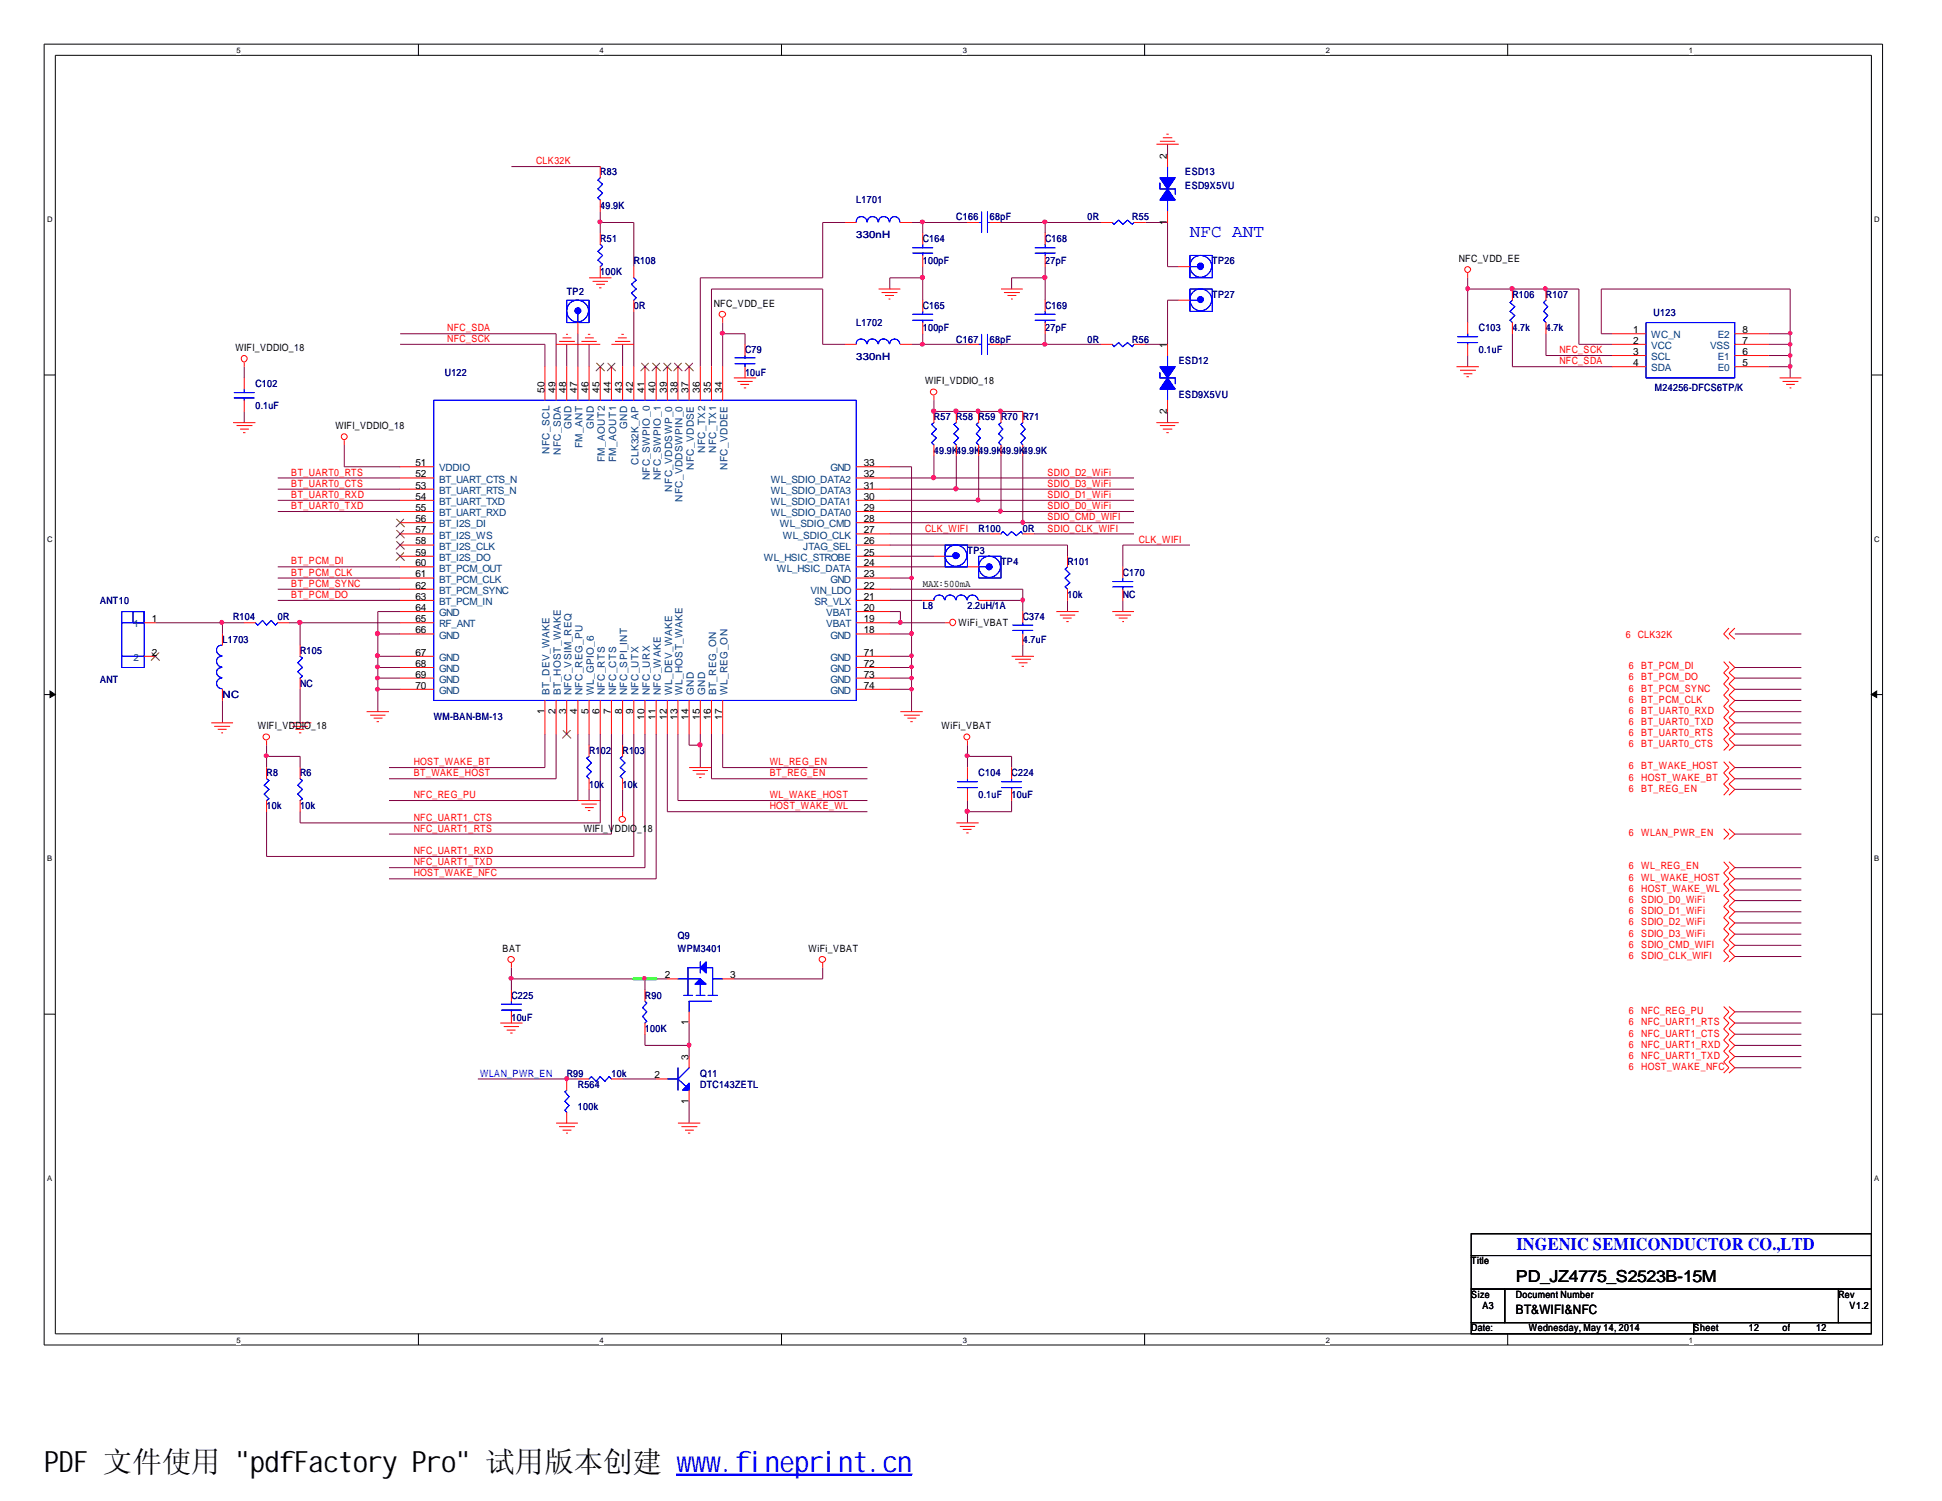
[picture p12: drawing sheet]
<svg xmlns="http://www.w3.org/2000/svg" width="279mm" height="216mm" viewBox="0 0 279 216" stroke-linecap="round" stroke-linejoin="round" font-family="sans-serif">
<path d="M6.3 6.3h264.5v187.2h-264.5zM8 8h261.2v183.9h-261.2z" fill="none" stroke="#000" stroke-width=".14"/>
<g fill="#fff">
<path d="M34 6.5h.6v1.4h-.6z"/>
<path d="M34 192h.6v1.4h-.6z"/>
</g>
<path d="M60.2 6.3v1.7M60.2 191.9v1.6" fill="none" stroke="#000" stroke-width=".14"/>
<g fill="#fff">
<path d="M86.3 6.5h.6v1.4h-.6z"/>
<path d="M86.3 192h.6v1.4h-.6z"/>
</g>
<path d="M112.4 6.3v1.7M112.4 191.9v1.6" fill="none" stroke="#000" stroke-width=".14"/>
<g fill="#fff">
<path d="M138.5 6.5h.6v1.4h-.6z"/>
<path d="M138.5 192h.6v1.4h-.6z"/>
</g>
<path d="M164.7 6.3v1.7M164.7 191.9v1.6" fill="none" stroke="#000" stroke-width=".14"/>
<g fill="#fff">
<path d="M190.8 6.5h.5v1.4h-.5z"/>
<path d="M190.8 192h.5v1.4h-.5z"/>
</g>
<path d="M216.9 6.3v1.7M216.9 191.9v1.6" fill="none" stroke="#000" stroke-width=".14"/>
<g fill="#fff">
<path d="M243 6.5h.6v1.4h-.6z"/>
<path d="M243 192h.6v1.4h-.6z"/>
<path d="M6.8 30.8h.7v1.4h-.7z"/>
<path d="M269.7 30.8h.7v1.4h-.7z"/>
<path d="M6.8 76.8h.7v1.3h-.7z"/>
<path d="M269.7 76.8h.7v1.3h-.7z"/>
</g>
<path d="M6.3 53.9h1.7M269.2 53.9h1.6" fill="none" stroke="#000" stroke-width=".14"/>
<g fill="#fff">
<path d="M6.8 122.8h.7v1.3h-.7z"/>
<path d="M269.7 122.8h.6v1.3h-.6z"/>
</g>
<path d="M6.3 99.9h1.7M269.2 99.9h1.6" fill="none" stroke="#000" stroke-width=".14"/>
<g fill="#000" stroke="#000" stroke-width=".14">
<path d="M7.2 99.4l.8 .5-.8 .4z" fill-rule="evenodd"/>
<path d="M269.2 99.9l.8-.5v.9z" fill-rule="evenodd"/>
</g>
<g fill="#fff">
<path d="M6.8 168.7h.6v1.4h-.6z"/>
<path d="M269.7 168.7h.6v1.4h-.6z"/>
</g>
<path d="M6.3 145.9h1.7M269.2 145.9h1.6M211.7 177.5h57.5v3.1h-57.5zM211.7 180.6h57.5v4.8h-57.5zM211.7 185.4h4.8v4.8h-4.8zM211.7 190.2h32v1.7h-32zM216.5 185.4h48v4.8h-48zM243.7 190.2h25.5v1.7h-25.5zM264.5 185.4h4.7v4.8h-4.7z" fill="none" stroke="#000" stroke-width=".14"/>
<g fill="none" stroke="#800040" stroke-width=".14">
<path d="M73.6 24h12.8M86.4 32h4.8v6.4M86.4 30.4v3.1M121.6 32h-3.2v8h-17.6v12.7M131.1 32h8.1M132.8 40h-4.8v1.6M132.8 32v1.5M132.8 38.4v4.8M144 32h14.4M150.4 40h-4.9v1.6M150.4 32v1.5M150.4 38.4v4.8"/>
<path d="M164.8 32h3.2v6.4h1.6M168 20.7v1.7M211.2 40v6.4M35.1 52.7v1.7M35.1 59.2v1.6M57.6 49.5h20.8v3.2M57.6 48h22.4v4.7M81.5 49.5v3.2M83.1 48v4.7M84.8 49.5v3.2M89.6 49.5v3.2M91.2 44.8v7.9"/>
<path d="M104 48h3.2v1.5M104 46.4v6.3M121.6 49.5h-3.2v-7.9h-16v11.1M131.1 49.5h8.1M132.8 48v1.5M134.4 57.6v1.6h12.8M144 49.5h14.4M150.4 48v1.5M168 59.2v1.6M169.6 43.2h-1.6v6.3h-3.2M211.2 41.6h16v7.9h4.8M211.2 51.1v1.6"/>
<path d="M217.6 48v4.7h14.4M222.4 48v3.1h9.6M232 48h-1.6v-6.4h27.2v12.8M254.4 49.5h3.2M254.4 48h3.2M254.4 51.1h3.2M254.4 52.7h3.2M40 73.6h17.6M40 70.4h17.6M40 68.7h17.6M40 72h17.6M49.5 64v3.1h8.1"/>
<path d="M128 67.1h3.1v35.3M128 73.6h35.2M128 70.4h35.2M128 68.7h35.2M128 75.2h35.2M128 72h35.2M128 76.8h14.4M128 78.4h25.6v1.6M134.4 65.5v3.2M137.6 65.5v4.9M140.8 65.5v6.5M144 65.5v8.1"/>
<path d="M147.2 65.5v9.7M148.8 76.8h14.4M171.2 78.4h-9.7v3.1M22.4 89.6h12.7M32 89.6v1.6M40 83.1h17.6M40 81.5h17.6M40 86.4h17.6M40 84.8h17.6M41.6 89.6h16M43.2 89.6v3.2M43.2 99.1v4.9"/>
<path d="M54.4 94.4h3.2M54.4 96h3.2M54.4 97.5h3.2M54.4 99.1h3.2M54.4 91.2h3.2M57.6 88h-3.2v14.4M128 94.4h3.1M128 96h3.1M128 97.5h3.1M128 99.1h3.1M128 83.1h3.1M128 91.2h3.1"/>
<path d="M128 84.8h19.2v3.2M128 80h6.4M128 81.5h11.2M128 86.4h4.8M128 88h1.5v1.6M128 89.6h8M142.4 86.4h4.8M147.2 92.8v1.6M153.6 86.4v1.6M161.5 86.4v1.6M249.6 96h9.6M249.6 97.5h9.6"/>
<path d="M249.6 99.1h9.6M249.6 91.2h9.6M32 100.8v3.2M38.4 108.8h4.8v1.6M38.4 107.2v3.2M78.4 105.6v4.8h-22.4M80 105.6v6.4h-24M83.1 105.6v9.5h-27.1M84.8 105.6v1.6M84.8 113.5v1.6M86.4 105.6v12.8h-43.2v-1.6M88 105.6v14.4h-32"/>
<path d="M89.6 105.6v1.6M89.6 113.5v3.3M91.2 105.6v17.6h-52.8v-6.4M92.8 105.6v19.2h-36.8M94.4 105.6v20.8h-38.4M96 105.6v11.2h28.8M97.5 105.6v9.5h27.3M99.1 105.6v1.6h1.7M100.8 105.6v4.8M102.4 105.6v6.4h22.4M104 105.6v4.8h20.8M139.2 108.8h6.3v1.6"/>
<path d="M139.2 107.2v3.2M139.2 115.1v3.3M145.5 115.1v1.7h-6.3M249.6 110.4h9.6M249.6 112h9.6M249.6 107.2h9.6M249.6 120h9.6M249.6 105.6h9.6M249.6 100.8h9.6M249.6 102.4h9.6M249.6 104h9.6M249.6 113.5h9.6"/>
<path d="M73.6 139.2v3.2M118.4 139.2v1.6h-12.8M249.6 124.8h9.6M249.6 126.4h9.6M249.6 128h9.6M249.6 129.5h9.6M249.6 131.1h9.6M249.6 132.8h9.6M249.6 134.4h9.6M249.6 136h9.6M249.6 137.6h9.6M68.7 155.2h14.4"/>
<path d="M73.6 140.8h22.4M89.6 155.2h4.8M92.8 140.8v1.6M92.8 148.8v1.6h6.3M99.1 147.2v4.8M99.1 158.4v3.1M249.6 148.8h9.6M249.6 150.4h9.6M249.6 152h9.6M249.6 153.6h9.6M249.6 145.5h9.6M249.6 147.2h9.6"/>
</g>
<g fill="#f0f" stroke="#f0f" stroke-width=".14">
<path d="M131 82.9l.3 .1 .1 .1-.3 .3-.2-.3z" fill-rule="evenodd"/>
<path d="M130.9 94.2l.2-.1 .3 .2-.3 .3-.1-.1z" fill-rule="evenodd"/>
<path d="M130.9 95.8l.2-.1 .3 .2-.3 .3-.1-.1z" fill-rule="evenodd"/>
<path d="M130.9 99l.2-.1 .3 .2-.3 .3-.1-.1z" fill-rule="evenodd"/>
<path d="M257.3 49.4l.3-.1 .2 .2-.2 .3-.2-.1z" fill-rule="evenodd"/>
<path d="M92.5 140.6l.2-.1 .3 .2-.3 .3-.2-.1z" fill-rule="evenodd"/>
<path d="M257.3 51l.3-.1 .2 .2-.2 .3-.2-.1z" fill-rule="evenodd"/>
<path d="M257.3 47.8l.3-.1 .2 .2-.2 .3-.2-.1z" fill-rule="evenodd"/>
<path d="M130.9 97.4l.2-.1 .3 .2-.3 .3-.1-.1z" fill-rule="evenodd"/>
<path d="M131 82.9l.3 .1 .1 .1-.3 .3-.2-.3z" fill-rule="evenodd"/>
<path d="M130.9 94.2l.2-.1 .3 .2-.3 .3-.1-.1z" fill-rule="evenodd"/>
<path d="M130.9 95.8l.2-.1 .3 .2-.3 .3-.1-.1z" fill-rule="evenodd"/>
<path d="M130.9 99l.2-.1 .3 .2-.3 .3-.1-.1z" fill-rule="evenodd"/>
<path d="M257.3 49.4l.3-.1 .2 .2-.2 .3-.2-.1z" fill-rule="evenodd"/>
<path d="M92.5 140.6l.2-.1 .3 .2-.3 .3-.2-.1z" fill-rule="evenodd"/>
<path d="M257.3 51l.3-.1 .2 .2-.2 .3-.2-.1z" fill-rule="evenodd"/>
<path d="M257.3 47.8l.3-.1 .2 .2-.2 .3-.2-.1z" fill-rule="evenodd"/>
<path d="M130.9 97.4l.2-.1 .3 .2-.3 .3-.1-.1z" fill-rule="evenodd"/>
<circle cx="103.9" cy="47.9" r=".28"/>
<circle cx="132.7" cy="39.9" r=".31"/>
<circle cx="132.7" cy="31.9" r=".28"/>
<circle cx="132.7" cy="49.6" r=".28"/>
<circle cx="150.3" cy="31.9" r=".28"/>
<circle cx="150.3" cy="39.9" r=".31"/>
<circle cx="150.3" cy="49.6" r=".28"/>
<circle cx="131.1" cy="91.1" r=".28"/>
<circle cx="143.9" cy="73.5" r=".28"/>
<circle cx="137.5" cy="70.3" r=".31"/>
<circle cx="134.3" cy="68.7" r=".31"/>
<circle cx="147.1" cy="75.1" r=".28"/>
<circle cx="143.9" cy="59.1" r=".28"/>
<circle cx="134.3" cy="59.1" r=".31"/>
<circle cx="137.5" cy="59.1" r=".31"/>
<circle cx="140.7" cy="59.1" r=".28"/>
<circle cx="140.7" cy="71.9" r=".28"/>
<circle cx="147.1" cy="86.3" r=".28"/>
<circle cx="129.5" cy="89.5" r=".28"/>
<circle cx="100.7" cy="107.1" r=".31"/>
<circle cx="54.3" cy="99.2" r=".28"/>
<circle cx="54.3" cy="94.3" r=".28"/>
<circle cx="54.3" cy="97.6" r=".28"/>
<circle cx="54.3" cy="96" r=".28"/>
<circle cx="54.3" cy="91.1" r=".31"/>
<circle cx="43.1" cy="89.5" r=".31"/>
<circle cx="31.9" cy="89.5" r=".28"/>
<circle cx="139.2" cy="108.7" r=".28"/>
<circle cx="139.1" cy="116.7" r=".31"/>
<circle cx="222.3" cy="41.5" r=".28"/>
<circle cx="217.5" cy="41.5" r=".31"/>
<circle cx="211.1" cy="41.5" r=".28"/>
<circle cx="86.3" cy="31.9" r=".28"/>
<circle cx="99.1" cy="150.3" r=".28"/>
<circle cx="73.5" cy="140.7" r=".28"/>
<circle cx="81.5" cy="155.1" r=".28"/>
<circle cx="38.3" cy="108.7" r=".28"/>
<circle cx="257.5" cy="52.7" r=".28"/>
</g>
<g fill="none" stroke="#f00" stroke-width=".14">
<path d="M167.3 19.8h1.4M167.8 19.3h.3M84.8 40h3.2M86.4 24v1.6M86.4 28.8v1.6M86.4 33.5v1.6M86.4 38.4v1.6M91.2 38.4v1.6M121.6 32h1.6M129.5 32h1.6M132.8 33.5v1.6M132.8 36.7v1.7"/>
<path d="M139.2 32h1.6M142.4 32h1.6M150.4 33.5v1.6M150.4 36.7v1.7M158.4 32h1.6M163.2 32h1.6M166.4 20.7h3.2M166.9 20.3h2.2M168 22.4v1.6M168 30.4v1.6M169.6 38.4h1.6M211.2 39.3v.7"/>
<path d="M35.1 52.2v.5M35.1 54.4v1.6M35.1 57.6v1.6M78.4 52.7v4.9M80 49.5h6.4M80 52.7v4.9M80.4 49.1h2.3M80.9 48.6h1.3M81.4 48.1h.3M81.5 52.7v4.9M83.1 46.4v1.6M83.1 52.7v4.9"/>
<path d="M83.7 49.1h2.2M84.2 48.6h1.2M84.6 48.1h.3M84.8 52.7v4.9M85.3 40.5h2.2M85.8 40.9h1.2M86.2 41.4h.3M86.4 52.7v4.9M88 49.5h3.2M88 52.7v4.9M88.5 49.1h2.2M88.9 48.6h1.3"/>
<path d="M89.4 48.1h.3M89.6 52.7v4.9M91.2 43.2v1.6M91.2 52.7v4.9M92.8 52.7v4.9M94.4 52.7v4.9M96 52.7v4.9M97.5 52.7v4.9M99.1 52.7v4.9M100.8 52.7v4.9M102.4 52.7v4.9M104 45.7v.7"/>
<path d="M104 52.7v4.9M105.6 54.4h3.2M106.1 54.9h2.2M106.5 55.3h1.3M107 55.8h.4M107.2 49.5v1.6M107.2 52.7v1.7M121.6 49.5h1.6M126.4 41.6h3.1M126.8 42.1h2.3M127.3 42.5h1.3M127.8 43h.3"/>
<path d="M129.5 49.5h1.6M132.8 43.2v1.6M132.8 46.4v1.6M134.4 56.9v.7M134.4 59.2v1.6M137.6 59.2v1.6M139.2 49.5h1.6M140.8 59.2v1.6M142.4 49.5h1.6M144 41.6h3.2M144 59.2v1.6M144.4 42.1h2.3"/>
<path d="M144.9 42.5h1.3M145.5 43h.2M147.2 59.2v1.6M150.4 43.2v1.6M150.4 46.4v1.6M158.4 49.5h1.6M163.2 49.5h1.6M168 49.5v1.6M168 57.6v1.6M169.6 43.2h1.6M209.5 52.7h3.3M210.1 53.3h2.2"/>
<path d="M210.6 53.8h1.2M211 54.2h.3M211.2 46.4v1.6M211.2 49.5v1.6M217.6 41.6v1.6M217.6 46.4v1.6M222.4 41.6v1.6M222.4 46.4v1.6M232 49.5h4.8M232 52.7h4.8M232 48h4.8M232 51.1h4.8"/>
<path d="M249.6 49.5h4.8M249.6 52.7h4.8M249.6 48h4.8M249.6 51.1h4.8M256 54.4h3.2M256.5 54.9h2.2M257 55.3h1.2M257.5 55.8h.2M33.5 60.8h3.2M34 61.2h2.3M34.5 61.7h1.3M35 62.2h.3"/>
<path d="M49.5 63.3v.7M57.6 78.4h4.8M57.6 76.8h4.8M57.6 75.2h4.8M57.6 73.6h4.8M57.6 72h4.8M57.6 70.4h4.8M57.6 68.7h4.8M57.6 67.1h4.8M123.2 78.4h4.8M123.2 76.8h4.8M123.2 75.2h4.8"/>
<path d="M123.2 73.6h4.8M123.2 72h4.8M123.2 70.4h4.8M123.2 68.7h4.8M123.2 67.1h4.8M134.4 64v1.5M137.6 64v1.5M140.8 64v1.5M142.4 76.8h1.6M144 64v1.5M147.2 64v1.5M147.2 76.8h1.6"/>
<path d="M166.4 60.8h3.2M166.9 61.2h2.2M167.3 61.7h1.4M167.8 62.2h.3M20.7 94.4h1.7M20.7 89.6h1.7M32 91.2v1.6M32 99.1v1.7M35.1 89.6h1.6M40 89.6h1.6M43.2 92.8v1.6M43.2 97.5v1.6"/>
<path d="M57.6 88h4.8M57.6 94.4h4.8M57.6 89.6h4.8M57.6 91.2h4.8M57.6 86.4h4.8M57.6 84.8h4.8M57.6 83.1h4.8M57.6 81.5h4.8M57.6 80h4.8M57.6 96h4.8M57.6 97.5h4.8M57.6 99.1h4.8"/>
<path d="M123.2 88h4.8M123.2 94.4h4.8M123.2 89.6h4.8M123.2 91.2h4.8M123.2 86.4h4.8M123.2 84.8h4.8M123.2 83.1h4.8M123.2 81.5h4.8M123.2 80h4.8M123.2 96h4.8M123.2 97.5h4.8M123.2 99.1h4.8"/>
<path d="M132.8 86.4h1.6M134.4 80h1.6M136 89.6h.7M139.2 81.5h1.6M140.8 86.4h1.6M145.5 94.4h3.3M146 94.8h2.3M146.6 95.3h1.2M147 95.8h.3M147.2 88v1.6M147.2 91.2v1.6M152 88h3.2"/>
<path d="M152.5 88.5h2.2M152.9 88.9h1.3M153.4 89.4h.4M153.6 80v1.5M153.6 84.8v1.6M160 88h3.2M160.4 88.5h2.3M161 88.9h1.2M161.5 89.4h.2M161.5 81.5v1.6M161.5 84.8v1.6M248 95.2l.8 .8-.8 .8 .8 .7-.8 .9 .8 .7-.8 .9 .8 .8-.8 .8 .8 .8-.8 .8 .8 .8-.8 .7 .8 .9-.8 .7 .8 .9-.8 .7"/>
<path d="M248.8 95.2l.8 .8-.8 .8 .8 .7-.8 .9 .8 .7-.8 .9 .8 .8-.8 .8 .8 .8-.8 .8 .8 .8-.8 .7 .8 .9-.8 .7 .8 .9-.8 .7M248.8 90.3l-.8 .9 .8 .7M249.6 90.3l-.8 .9 .8 .7M30.4 104h3.1M30.8 104.5h2.3M31.3 104.9h1.3M31.8 105.4h.3M38.4 106.5v.7M38.4 110.4v1.6M38.4 115.1v1.7M41.6 104h3.2M42.1 104.5h2.2"/>
<path d="M42.5 104.9h1.3M43 105.4h.3M43.2 110.4v1.6M43.2 115.1v1.7M52.7 102.4h3.3M53.3 102.9h2.2M53.8 103.3h1.2M54.2 103.8h.3M78.4 100.8v4.8M80 100.8v4.8M81.5 100.8v4.8M83.1 115.1h3.3"/>
<path d="M83.1 100.8v4.8M83.7 115.7h2.2M84.2 116.2h1.2M84.6 116.6h.3M84.8 100.8v4.8M84.8 107.2v1.6M84.8 112v1.5M86.4 100.8v4.8M88 100.8v4.8M89.6 100.8v4.8M89.6 107.2v1.6M89.6 112v1.5"/>
<path d="M89.6 116.8v.6M91.2 100.8v4.8M92.8 100.8v4.8M94.4 100.8v4.8M96 100.8v4.8M97.5 100.8v4.8M99.1 110.4h3.3M99.1 100.8v4.8M99.7 110.8h2.2M100.2 111.3h1.2M100.6 111.8h.3M100.8 100.8v4.8"/>
<path d="M102.4 100.8v4.8M104 100.8v4.8M129.5 102.4h3.3M130 102.9h2.3M130.6 103.3h1.2M131 103.8h.3M137.6 118.4h3.2M138.1 118.9h2.2M138.5 119.3h1.3M139 119.8h.4M139.2 106.5v.7M139.2 110.4v1.6"/>
<path d="M139.2 113.5v1.6M145.5 110.4v1.6M145.5 113.5v1.6M248 109.6l.8 .8-.8 .8 .8 .8-.8 .8 .8 .7-.8 .9M248 119.2l.8 .8-.8 .7M248.8 109.6l.8 .8-.8 .8 .8 .8-.8 .8 .8 .7-.8 .9M248.8 119.2l.8 .8-.8 .7M73.6 138.5v.7M118.4 138.5v.7M248 124l.8 .8-.8 .8 .8 .8-.8 .8 .8 .8-.8 .8 .8 .7-.8 .9 .8 .7-.8 .9 .8 .8-.8 .8 .8 .8-.8 .8 .8 .8-.8 .7 .8 .9-.8 .7M248.8 124l.8 .8-.8 .8 .8 .8-.8 .8 .8 .8-.8 .8 .8 .7-.8 .9 .8 .7-.8 .9 .8 .8-.8 .8 .8 .8-.8 .8 .8 .8-.8 .7 .8 .9-.8 .7M72 147.2h3.2"/>
<path d="M72.5 147.7h2.2M72.9 148.2h1.3M73.4 148.6h.3M73.6 142.4v1.6M73.6 145.5v1.7M81.5 155.2v1.6M83.1 155.2h1.7M88 155.2h1.6M92.8 142.4v1.6M92.8 147.2v1.6M94.4 155.2h1.6M96 140.8h1.5"/>
<path d="M99.1 145.5v1.7M99.1 152v1.6M99.1 156.8v1.6M104 140.8h1.6M248 144.8l.8 .7-.8 .9 .8 .8-.8 .8 .8 .8-.8 .8 .8 .8-.8 .8 .8 .8-.8 .7 .8 .9-.8 .7M248.8 144.8l.8 .7-.8 .9 .8 .8-.8 .8 .8 .8-.8 .8 .8 .8-.8 .8 .8 .8-.8 .7 .8 .9-.8 .7M80 161.5h3.1M80.4 162.1h2.3M80.9 162.6h1.3M81.4 163h.3M81.5 160v1.5M97.5 161.5h3.3"/>
<path d="M98 162.1h2.3M98.6 162.6h1.2M99 163h.3"/>
<circle cx="211.2" cy="38.8" r=".42"/>
<circle cx="35.1" cy="51.6" r=".45"/>
<circle cx="103.9" cy="45.2" r=".45"/>
<circle cx="134.3" cy="56.4" r=".45"/>
<circle cx="49.5" cy="62.8" r=".42"/>
<circle cx="137.1" cy="89.5" r=".45"/>
<circle cx="38.3" cy="106" r=".45"/>
<circle cx="89.5" cy="117.8" r=".45"/>
<circle cx="139.1" cy="106" r=".42"/>
<circle cx="73.5" cy="138" r=".45"/>
<circle cx="118.3" cy="138" r=".45"/>
</g>
<path d="M91.2 140.8h3.2" fill="none" stroke="#0f0" stroke-width=".42"/>
<g fill="none" stroke="#00f" stroke-width=".14">
<path d="M86.4 35.1l.3 .4-.7 .7 .7 .5-.7 .7 .7 .6-.3 .4M86.4 25.6l-.4 .3 .7 .6-.7 .7 .7 .6-.7 .6 .4 .4M91.2 40l.3 .3-.7 .6 .7 .7-.7 .6 .7 .6-.3 .4M123.2 31.9a.76 .76 0 0 1 .8-.7 .76 .76 0 0 1 .7 .7M124.8 31.9a.76 .76 0 0 1 .8-.7 .76 .76 0 0 1 .7 .7M126.4 31.9a.76 .76 0 0 1 .8-.7 .76 .76 0 0 1 .7 .7M128 31.9a.72 .72 0 0 1 .7-.7 .72 .72 0 0 1 .8 .7M131.3 35.6h2.9M131.3 36.4h2.9M132.8 35.1v.5M132.8 36.4v.3M140.8 32h.4"/>
<path d="M141.2 30.5v2.9M142.1 30.5v2.9M142.1 32h.3M148.9 35.6h2.9M148.9 36.4h2.9M150.4 35.1v.5M150.4 36.4v.3M160 32l.3 .3 .7-.6 .5 .6 .7-.6 .7 .6 .3-.3M166.9 26.3v.9h2.2v.7M168 24v1.6M168 28.8v1.6M171.2 36.7h3.2v3.3h-3.2z"/>
<path d="M171.2 38.4h1.1M33.7 56.5h2.9M33.7 57.2h2.9M35.1 56v.5M35.1 57.2v.4M62.4 57.6h60.8v43.2h-60.8zM81.5 43.2h3.3v3.2h-3.3zM83.1 45.2v1.2M105.7 52.3h2.9M105.7 51.5h2.9M107.2 51.1v.4M107.2 52.3v.4"/>
<path d="M123.2 49.4a.77 .77 0 0 1 .8-.6 .77 .77 0 0 1 .7 .6M124.8 49.4a.77 .77 0 0 1 .8-.6 .77 .77 0 0 1 .7 .6M126.4 49.4a.77 .77 0 0 1 .8-.6 .77 .77 0 0 1 .7 .6M128 49.4a.72 .72 0 0 1 .7-.6 .72 .72 0 0 1 .8 .6M131.3 45.2h2.9M131.3 46.1h2.9M132.8 44.8v.4M132.8 46.1v.3M140.8 49.5h.4M141.2 48.1v2.9M142.1 49.5h.3M142.1 48.1v2.9"/>
<path d="M148.9 45.2h2.9M148.9 46.1h2.9M150.4 44.8v.4M150.4 46.1v.3M160 49.5l.3 .4 .7-.6 .5 .6 .7-.6 .7 .6 .3-.4M166.9 53.6v.8h2.2v.8M168 51.1v1.6M168 56v1.6M171.2 41.6h3.2v3.2h-3.2zM171.2 43.2h1.1M209.7 48.4h2.9M209.7 49.3h2.9"/>
<path d="M211.2 48v.4M211.2 49.3v.2M217.6 43.2l-.3 .3 .6 .6-.6 .7 .6 .6-.6 .7 .3 .3M222.4 43.2l-.3 .3 .6 .6-.6 .7 .6 .6-.6 .7 .3 .3M236.8 46.4h12.8v8h-12.8zM134.4 60.8l-.4 .2 .7 .7-.7 .7 .7 .6-.7 .7 .4 .3M136 78.4h3.2v3.1h-3.2zM137.6 60.8l-.4 .2 .7 .7-.7 .7 .7 .6-.7 .7 .4 .3M140.8 60.8l-.3 .2 .6 .7-.6 .7 .6 .6-.6 .7 .3 .3M144 76.8l.3-.3 .6 .5 .6-.5 .7 .5 .7-.5 .3 .3M144 60.8l-.3 .2 .6 .7-.6 .7 .6 .6-.6 .7 .3 .3M147.2 60.8l-.3 .2 .6 .7-.6 .7 .6 .6-.6 .7 .3 .3"/>
<path d="M17.5 88h3.2v8h-3.2zM17.5 94.4h3.2M17.5 89.6h3.2M19.1 88h1.6v1.6h-1.6zM31.9 97.5a.76 .76 0 0 0-.7 .8 .76 .76 0 0 0 .7 .8M31.9 96a.72 .72 0 0 0-.7 .7 .72 .72 0 0 0 .7 .8M31.9 94.4a.76 .76 0 0 0-.7 .8 .76 .76 0 0 0 .7 .7M31.9 92.8a.76 .76 0 0 0-.7 .8 .76 .76 0 0 0 .7 .7M36.7 89.6l.4 .3 .7-.7 .6 .7 .6-.7 .6 .7 .4-.3M43.2 94.4l.3 .3-.7 .6 .7 .7-.7 .6 .7 .7-.3 .2M134.4 86.3a.77 .77 0 0 1 .7-.7 .77 .77 0 0 1 .8 .7M136 86.3a.77 .77 0 0 1 .7-.7 .77 .77 0 0 1 .8 .7"/>
<path d="M136 80h1.1M137.6 86.3a.77 .77 0 0 1 .7-.7 .77 .77 0 0 1 .8 .7M139.2 86.3a.77 .77 0 0 1 .8-.7 .77 .77 0 0 1 .7 .7M140.8 80h3.2v3.1h-3.2zM140.8 81.5h1.1M145.7 90.7h2.9M145.7 89.9h2.9M147.2 89.6v.3M147.2 90.7v.5M153.6 81.5l-.4 .4 .7 .6-.7 .6 .7 .7-.7 .6 .4 .4M160.1 83.7h2.9M160.1 84.4h2.9"/>
<path d="M161.5 83.1v.6M161.5 84.4v.4M38.4 112l.3 .3-.7 .6 .7 .6-.7 .7 .7 .7-.3 .2M43.2 112l.3 .3-.7 .6 .7 .6-.7 .7 .7 .7-.3 .2M84.8 108.8l-.4 .3 .7 .6-.7 .7 .7 .6-.7 .7 .4 .3M89.6 108.8l-.4 .3 .7 .6-.7 .7 .7 .6-.7 .7 .4 .3M137.8 112.4h2.8M137.8 113.3h2.8M139.2 112v.4M139.2 113.3v.2M144.1 112.4h2.9M144.1 113.3h2.9"/>
<path d="M145.5 112v.4M145.5 113.3v.2M100.8 138.3v1.7M100.8 139.2h-1.8v4M101.6 139.2h.9v4M72.1 144.4h2.9M72.1 145.3h2.9M73.6 144v.4M73.6 145.3v.2M81.5 156.8l-.2 .3 .6 .6-.6 .7 .6 .6-.6 .7 .2 .3M84.8 155.2l.3-.3 .7 .6 .6-.6 .6 .6 .6-.6 .4 .3M92.8 144l.2 .3-.5 .6 .5 .6-.5 .7 .5 .7-.2 .3"/>
<path d="M96 155.2h1.5M97.5 140.8h3.3M97.5 155.2l1.2 1.1M97.5 153.6v3.2M98.4 143.2h1.3M99.1 153.6l-1.6 1.6M100.2 143.2h1.2M100.8 141.6v1.6M101.9 143.2h1.3M102.4 144h-3.3v1.5M102.5 140.8h1.5"/>
<circle cx="172.8" cy="38.3" r="1.57"/>
<circle cx="83.1" cy="44.7" r="1.57"/>
<circle cx="172.8" cy="43.1" r="1.57"/>
<circle cx="137.6" cy="79.9" r="1.55"/>
<circle cx="142.4" cy="81.5" r="1.55"/>
</g>
<g fill="none" stroke="#804000" stroke-width=".14">
<path d="M85.9 52.2l1.1 1.1M86.9 52.2l-1.1 1.1M87.5 52.2l1.1 1.1M88.5 52.2l-1.1 1.1M92.3 52.2l1.1 1.1M93.3 52.2l-1.1 1.1M93.9 52.2l1.1 1.1M94.9 52.2l-1.1 1.1M95.5 52.2l1.1 1.1M96.5 52.2l-1.1 1.1M97 52.2l1.1 1.1M98 52.2l-1.1 1.1"/>
<path d="M98.6 52.2l1.1 1.1M99.7 52.2l-1.1 1.1M57.1 74.7l1.1 1.1M57.1 76.3l1.1 1.1M57.1 77.9l1.1 1.1M57.1 79.5l1.1 1.1M58.1 74.7l-1.1 1.1M58.1 76.3l-1.1 1.1M58.1 77.9l-1.1 1.1M58.1 79.5l-1.1 1.1M21.8 93.9l1.1 1.1M22.9 93.9l-1.1 1.1"/>
<path d="M81 105.1l1.1 1.1M82 105.1l-1.1 1.1"/>
</g>
<g fill="#00f" stroke="#00f" stroke-width=".14">
<path d="M100.8 140.8l.8 .8h-1.6z" fill-rule="evenodd"/>
<path d="M101.6 138.3v1.7l-.8-.8z" fill-rule="evenodd"/>
<path d="M100.8 140.8l.8 .8h-1.6z" fill-rule="evenodd"/>
<path d="M101.6 138.3v1.7l-.8-.8z" fill-rule="evenodd"/>
<path d="M166.9 52.7h2.2l-1.1 1.7z" fill-rule="evenodd"/>
<path d="M168 54.4l1.1 1.6h-2.2z" fill-rule="evenodd"/>
<path d="M166.9 52.7h2.2l-1.1 1.7z" fill-rule="evenodd"/>
<path d="M168 54.4l1.1 1.6h-2.2z" fill-rule="evenodd"/>
<path d="M99.1 155.8v1h-.9z" fill-rule="evenodd"/>
<path d="M99.1 155.8v1h-.9z" fill-rule="evenodd"/>
<path d="M168 27.2l1.1 1.6h-2.2z" fill-rule="evenodd"/>
<path d="M166.9 25.6h2.2l-1.1 1.6z" fill-rule="evenodd"/>
<path d="M168 27.2l1.1 1.6h-2.2z" fill-rule="evenodd"/>
<path d="M166.9 25.6h2.2l-1.1 1.6z" fill-rule="evenodd"/>
<circle cx="142.3" cy="81.5" r=".42"/>
<circle cx="172.7" cy="43.1" r=".42"/>
<circle cx="137.6" cy="79.9" r=".45"/>
<circle cx="172.7" cy="38.3" r=".45"/>
<circle cx="83.1" cy="44.7" r=".42"/>
</g>
<path d="M97.4 212h33.8" fill="none" stroke="#00f" stroke-width=".18"/>
<path d="M97.4 212.1h33.8" fill="none" stroke="#00f" stroke-width=".17"/>
<text font-size="4.2" x="6.3" y="211.7">PDF 文件使用 &quot;pdfFactory Pro&quot; 试用版本创建 www.fineprint.cn</text>
<g font-size="2.5" fill="#00f">
<text x="171.2" y="34.1">NFC ANT</text>
<text x="218.2" y="179.8">INGENIC SEMICONDUCTOR CO.,LTD</text>
</g>
<text font-size="2.4" x="218.1" y="184.4">PD_JZ4775_S2523B-15M</text>
<text font-size="1.9" x="218.1" y="189.1">BT&amp;WIFI&amp;NFC</text>
<g font-size="1.4" fill="#f00">
<text x="77.1" y="23.6">CLK32K</text>
<text x="64.3" y="47.7">NFC_SDA</text>
<text x="64.3" y="49.2">NFC_SCK</text>
<text x="224.4" y="50.8">NFC_SCK</text>
<text x="224.4" y="52.4">NFC_SDA</text>
<text x="41.9" y="71.6">BT_UART0_RXD</text>
<text x="41.9" y="68.4">BT_UART0_RTS</text>
<text x="41.9" y="70">BT_UART0_CTS</text>
<text x="150.7" y="70">SDIO_D3_WiFi</text>
<text x="150.7" y="68.4">SDIO_D2_WiFi</text>
<text x="150.7" y="71.6">SDIO_D1_WiFi</text>
<text x="41.9" y="73.2">BT_UART0_TXD</text>
<text x="133.1" y="76.5">CLK_WIFI</text>
<text x="150.7" y="73.2">SDIO_D0_WiFi</text>
<text x="150.7" y="74.8">SDIO_CMD_WIFI</text>
<text x="150.7" y="76.5">SDIO_CLK_WIFI</text>
<text x="41.9" y="81.2">BT_PCM_DI</text>
<text x="41.9" y="82.8">BT_PCM_CLK</text>
<text x="163.8" y="78.1">CLK_WIFI</text>
<text x="41.9" y="84.4">BT_PCM_SYNC</text>
<text x="41.9" y="86">BT_PCM_DO</text>
<text x="233.9" y="91.8">6 CLK32K</text>
<text x="234.4" y="97.9">6</text>
<text x="234.4" y="96.3">6</text>
<text x="234.4" y="99.5">6</text>
<text x="234.4" y="101.1">6</text>
<text x="236.1" y="97.9">BT_PCM_DO</text>
<text x="236.1" y="96.3">BT_PCM_DI</text>
<text x="236.1" y="99.5">BT_PCM_SYNC</text>
<text x="236.1" y="101.1">BT_PCM_CLK</text>
<text x="234.4" y="102.7">6</text>
<text x="234.4" y="104.3">6</text>
<text x="234.4" y="105.9">6</text>
<text x="234.4" y="107.4">6</text>
<text x="236.1" y="102.7">BT_UART0_RXD</text>
<text x="236.1" y="104.3">BT_UART0_TXD</text>
<text x="236.1" y="105.9">BT_UART0_RTS</text>
<text x="236.1" y="107.4">BT_UART0_CTS</text>
<text x="59.5" y="110.1">HOST_WAKE_BT</text>
<text x="59.5" y="111.7">BT_WAKE_HOST</text>
<text x="110.7" y="110.1">WL_REG_EN</text>
<text x="110.7" y="111.7">BT_REG_EN</text>
<text x="234.4" y="110.7">6</text>
<text x="234.4" y="112.3">6</text>
<text x="234.4" y="113.9">6</text>
<text x="236.1" y="110.7">BT_WAKE_HOST</text>
<text x="236.1" y="112.3">HOST_WAKE_BT</text>
<text x="236.1" y="113.9">BT_REG_EN</text>
<text x="59.5" y="114.8">NFC_REG_PU</text>
<text x="59.5" y="118">NFC_UART1_CTS</text>
<text x="59.5" y="119.6">NFC_UART1_RTS</text>
<text x="110.7" y="114.8">WL_WAKE_HOST</text>
<text x="110.7" y="116.4">HOST_WAKE_WL</text>
<text x="59.5" y="122.9">NFC_UART1_RXD</text>
<text x="59.5" y="124.5">NFC_UART1_TXD</text>
<text x="234.4" y="120.3">6</text>
<text x="234.4" y="125.1">6</text>
<text x="236.1" y="120.3">WLAN_PWR_EN</text>
<text x="236.1" y="125.1">WL_REG_EN</text>
<text x="59.5" y="126.1">HOST_WAKE_NFC</text>
<text x="234.4" y="126.7">6</text>
<text x="234.4" y="128.3">6</text>
<text x="234.4" y="129.9">6</text>
<text x="234.4" y="131.5">6</text>
<text x="236.1" y="126.7">WL_WAKE_HOST</text>
<text x="236.1" y="128.3">HOST_WAKE_WL</text>
<text x="236.1" y="129.9">SDIO_D0_WiFi</text>
<text x="236.1" y="131.5">SDIO_D1_WiFi</text>
<text x="234.4" y="133.1">6</text>
<text x="234.4" y="134.7">6</text>
<text x="234.4" y="136.3">6</text>
<text x="234.4" y="137.9">6</text>
<text x="236.1" y="133.1">SDIO_D2_WiFi</text>
<text x="236.1" y="134.7">SDIO_D3_WiFi</text>
<text x="236.1" y="136.3">SDIO_CMD_WIFI</text>
<text x="236.1" y="137.9">SDIO_CLK_WIFI</text>
<text x="234.4" y="149.1">6</text>
<text x="234.4" y="145.9">6</text>
<text x="234.4" y="147.5">6</text>
<text x="236.1" y="149.1">NFC_UART1_CTS</text>
<text x="236.1" y="145.9">NFC_REG_PU</text>
<text x="236.1" y="147.5">NFC_UART1_RTS</text>
<text x="234.4" y="150.7">6</text>
<text x="234.4" y="152.3">6</text>
<text x="234.4" y="153.9">6</text>
<text x="236.1" y="150.7">NFC_UART1_RXD</text>
<text x="236.1" y="152.3">NFC_UART1_TXD</text>
<text x="236.1" y="153.9">HOST_WAKE_NFC</text>
</g>
<g font-size="1.4">
<text x="167.9" y="22.9" transform="rotate(-90 167.9 22.9)">2</text>
<text x="167.9" y="32.3" transform="rotate(-90 167.9 32.3)">1</text>
<text x="209.9" y="37.7">NFC_VDD_EE</text>
<text x="102.7" y="44.1">NFC_VDD_EE</text>
<text x="234.9" y="47.9">1</text>
<text x="250.7" y="47.9">8</text>
<text x="33.9" y="50.5">WIFI_VDDIO_18</text>
<text x="167.9" y="50" transform="rotate(-90 167.9 50)">1</text>
<text x="234.9" y="49.4">2</text>
<text x="234.9" y="51.1">3</text>
<text x="234.9" y="52.7">4</text>
<text x="250.7" y="52.7">5</text>
<text x="250.7" y="51.1">6</text>
<text x="250.7" y="49.4">7</text>
<text x="78.3" y="56.5" transform="rotate(-90 78.3 56.5)">50</text>
<text x="79.9" y="56.5" transform="rotate(-90 79.9 56.5)">49</text>
<text x="81.4" y="56.5" transform="rotate(-90 81.4 56.5)">48</text>
<text x="83.1" y="56.5" transform="rotate(-90 83.1 56.5)">47</text>
<text x="84.7" y="56.5" transform="rotate(-90 84.7 56.5)">46</text>
<text x="86.3" y="56.5" transform="rotate(-90 86.3 56.5)">45</text>
<text x="87.9" y="56.5" transform="rotate(-90 87.9 56.5)">44</text>
<text x="89.5" y="56.5" transform="rotate(-90 89.5 56.5)">43</text>
<text x="91.1" y="56.5" transform="rotate(-90 91.1 56.5)">42</text>
<text x="92.7" y="56.5" transform="rotate(-90 92.7 56.5)">41</text>
<text x="94.3" y="56.5" transform="rotate(-90 94.3 56.5)">40</text>
<text x="95.9" y="56.5" transform="rotate(-90 95.9 56.5)">39</text>
<text x="97.5" y="56.5" transform="rotate(-90 97.5 56.5)">38</text>
<text x="99.1" y="56.5" transform="rotate(-90 99.1 56.5)">37</text>
<text x="100.7" y="56.5" transform="rotate(-90 100.7 56.5)">36</text>
<text x="102.3" y="56.5" transform="rotate(-90 102.3 56.5)">35</text>
<text x="103.9" y="56.5" transform="rotate(-90 103.9 56.5)">34</text>
<text x="133.1" y="55.3">WIFI_VDDIO_18</text>
<text x="167.9" y="59.5" transform="rotate(-90 167.9 59.5)">2</text>
<text x="48.3" y="61.7">WIFI_VDDIO_18</text>
<text x="59.8" y="67.1">51</text>
<text x="59.8" y="68.7">52</text>
<text x="59.8" y="70.3">53</text>
<text x="59.8" y="71.9">54</text>
<text x="124.3" y="71.9">30</text>
<text x="124.3" y="70.3">31</text>
<text x="124.3" y="68.7">32</text>
<text x="124.3" y="67.1">33</text>
<text x="59.8" y="73.5">55</text>
<text x="59.8" y="75.1">56</text>
<text x="59.8" y="76.7">57</text>
<text x="124.3" y="76.7">27</text>
<text x="124.3" y="75.1">28</text>
<text x="124.3" y="73.5">29</text>
<text x="59.8" y="78.3">58</text>
<text x="59.8" y="79.9">59</text>
<text x="59.8" y="81.4">60</text>
<text x="59.8" y="83.1">61</text>
<text x="124.3" y="81.4">24</text>
<text x="124.3" y="79.9">25</text>
<text x="124.3" y="83.1">23</text>
<text x="124.3" y="78.3">26</text>
<text x="21.8" y="89.5">1</text>
<text x="59.8" y="84.7">62</text>
<text x="59.8" y="86.3">63</text>
<text x="59.8" y="87.9">64</text>
<text x="59.8" y="89.5">65</text>
<text x="124.3" y="89.5">19</text>
<text x="124.3" y="87.9">20</text>
<text x="124.3" y="86.3">21</text>
<text x="124.3" y="84.7">22</text>
<text x="132.8" y="84.4">MAX:500mA</text>
<text x="21.8" y="94.3">2</text>
<text x="59.8" y="91.1">66</text>
<text x="59.8" y="95.9">68</text>
<text x="59.8" y="94.3">67</text>
<text x="124.3" y="91.1">18</text>
<text x="124.3" y="94.3">71</text>
<text x="124.3" y="95.9">72</text>
<text x="137.9" y="90">WiFi_VBAT</text>
<text x="59.8" y="97.5">69</text>
<text x="59.8" y="99.1">70</text>
<text x="124.3" y="97.5">73</text>
<text x="124.3" y="99.1">74</text>
<text x="37.1" y="104.9">WIFI_VDDIO_18</text>
<text x="78.3" y="102.7" transform="rotate(-90 78.3 102.7)">1</text>
<text x="79.9" y="102.7" transform="rotate(-90 79.9 102.7)">2</text>
<text x="81.4" y="102.7" transform="rotate(-90 81.4 102.7)">3</text>
<text x="83.1" y="102.7" transform="rotate(-90 83.1 102.7)">4</text>
<text x="84.7" y="102.7" transform="rotate(-90 84.7 102.7)">5</text>
<text x="86.3" y="102.7" transform="rotate(-90 86.3 102.7)">6</text>
<text x="87.9" y="102.7" transform="rotate(-90 87.9 102.7)">7</text>
<text x="89.5" y="102.7" transform="rotate(-90 89.5 102.7)">8</text>
<text x="91.1" y="102.7" transform="rotate(-90 91.1 102.7)">9</text>
<text x="92.7" y="103.5" transform="rotate(-90 92.7 103.5)">10</text>
<text x="94.3" y="103.5" transform="rotate(-90 94.3 103.5)">11</text>
<text x="95.9" y="103.5" transform="rotate(-90 95.9 103.5)">12</text>
<text x="97.5" y="103.5" transform="rotate(-90 97.5 103.5)">13</text>
<text x="99.1" y="103.5" transform="rotate(-90 99.1 103.5)">14</text>
<text x="100.7" y="103.5" transform="rotate(-90 100.7 103.5)">15</text>
<text x="102.3" y="103.5" transform="rotate(-90 102.3 103.5)">16</text>
<text x="103.9" y="103.5" transform="rotate(-90 103.9 103.5)">17</text>
<text x="135.5" y="104.9">WiFi_VBAT</text>
<text x="84" y="119.6">WIFI_V</text>
<text x="88.5" y="119.6">DDIO_18</text>
<text x="72.3" y="136.9">BAT</text>
<text x="116.3" y="136.9">WiFi_VBAT</text>
<text x="95.7" y="140.7">2</text>
<text x="105.1" y="140.7">3</text>
<text x="99.1" y="147.5" transform="rotate(-90 99.1 147.5)">1</text>
<text x="94.1" y="155.1">2</text>
<text x="99.1" y="152.5" transform="rotate(-90 99.1 152.5)">3</text>
<text x="99.1" y="158.8" transform="rotate(-90 99.1 158.8)">1</text>
<text x="211.7" y="181.9">Title</text>
<text x="211.7" y="186.7">Size</text>
<text x="211.7" y="191.5">Date:</text>
<text x="213.3" y="188.3">A3</text>
<text x="218.1" y="186.7">Document Number</text>
<text x="220" y="191.5">Wednesday, May 14, 2014</text>
<text x="243.7" y="191.5">Sheet</text>
<text x="251.6" y="191.5">12</text>
<text x="256.5" y="191.5">of</text>
<text x="261.3" y="191.5">12</text>
<text x="264.5" y="186.7">Rev</text>
<text x="266.1" y="188.3">V1.2</text>
</g>
<g font-size="1.4" fill="#000080">
<text x="86.4" y="25.2">R83</text>
<text x="123.2" y="29.2">L1701</text>
<text x="170.5" y="25.2">ESD13</text>
<text x="170.5" y="27.2">ESD9X5VU</text>
<text x="86.4" y="34.8">R51</text>
<text x="86.4" y="30.1">49.9K</text>
<text x="123.2" y="34.2">330nH</text>
<text x="132.8" y="34.8">C164</text>
<text x="137.6" y="31.7">C166</text>
<text x="142.4" y="31.7">68pF</text>
<text x="150.4" y="34.8">C168</text>
<text x="156.5" y="31.7">0R</text>
<text x="162.9" y="31.7">R55</text>
<text x="86.4" y="39.6">100K</text>
<text x="91.2" y="38">R108</text>
<text x="132.8" y="38">100pF</text>
<text x="150.4" y="38">27pF</text>
<text x="174.4" y="38">TP26</text>
<text x="81.5" y="42.5">TP2</text>
<text x="91.2" y="44.4">0R</text>
<text x="123.2" y="46.8">L1702</text>
<text x="132.8" y="44.4">C165</text>
<text x="132.8" y="47.7">100pF</text>
<text x="150.4" y="44.4">C169</text>
<text x="150.4" y="47.7">27pF</text>
<text x="174.4" y="42.8">TP27</text>
<text x="212.8" y="47.7">C103</text>
<text x="217.6" y="42.8">R106</text>
<text x="217.6" y="47.7">4.7k</text>
<text x="222.4" y="42.8">R107</text>
<text x="222.4" y="47.7">4.7k</text>
<text x="237.9" y="45.4">U123</text>
<text x="107.2" y="50.8">C79</text>
<text x="123.2" y="51.8">330nH</text>
<text x="137.6" y="49.3">C167</text>
<text x="142.4" y="49.3">68pF</text>
<text x="156.5" y="49.3">0R</text>
<text x="162.9" y="49.3">R56</text>
<text x="169.6" y="52.4">ESD12</text>
<text x="212.8" y="50.8">0.1uF</text>
<text x="36.7" y="55.6">C102</text>
<text x="36.7" y="58.8">0.1uF</text>
<text x="64" y="54">U122</text>
<text x="107.2" y="54">10uF</text>
<text x="169.6" y="57.2">ESD9X5VU</text>
<text x="238.1" y="56.3">M24256-DFCS6TP/K</text>
<text x="134.4" y="60.5">R57 R58 R59 R70 R71</text>
<text x="134.4" y="65.3">49.9K49.9K49.9K49.9K49.9K</text>
<text x="140.8" y="76.5">R100</text>
<text x="147.2" y="76.5">0R</text>
<text x="139.2" y="79.7">TP3</text>
<text x="144" y="81.3">TP4</text>
<text x="153.6" y="81.3">R101</text>
<text x="161.5" y="82.8">C170</text>
<text x="14.4" y="86.9">ANT10</text>
<text x="33.5" y="89.2">R104</text>
<text x="40" y="89.2">0R</text>
<text x="132.8" y="87.6">L8</text>
<text x="139.2" y="87.6">2.2uH/1A</text>
<text x="147.2" y="89.2">C374</text>
<text x="153.6" y="86">10k</text>
<text x="161.5" y="86">NC</text>
<text x="32" y="92.5">L1703</text>
<text x="43.2" y="94.1">R105</text>
<text x="147.2" y="92.5">4.7uF</text>
<text x="14.4" y="98.2">ANT</text>
<text x="32" y="100.4">NC</text>
<text x="43.2" y="98.8">NC</text>
<text x="62.4" y="103.6">WM-BAN-BM-13</text>
<text x="38.4" y="111.7">R8</text>
<text x="43.2" y="111.7">R6</text>
<text x="84.8" y="108.5">R102</text>
<text x="84.8" y="113.3">10k</text>
<text x="89.6" y="108.5">R103</text>
<text x="89.6" y="113.3">10k</text>
<text x="140.8" y="111.7">C104</text>
<text x="145.5" y="111.7">C224</text>
<text x="38.4" y="116.4">10k</text>
<text x="43.2" y="116.4">10k</text>
<text x="140.8" y="114.8">0.1uF</text>
<text x="145.5" y="114.8">10uF</text>
<text x="97.5" y="135">Q9</text>
<text x="97.5" y="136.9">WPM3401</text>
<text x="73.6" y="143.7">C225</text>
<text x="92.8" y="143.7">R90</text>
<text x="73.6" y="146.8">10uF</text>
<text x="92.8" y="148.4">100K</text>
<text x="81.5" y="154.9">R99</text>
<text x="88" y="154.9">10k</text>
<text x="100.8" y="154.9">Q11</text>
<text x="83.1" y="156.5">R564</text>
<text x="83.1" y="159.7">100k</text>
<text x="100.8" y="156.5">DTC143ZETL</text>
</g>
<g font-size="1.4" fill="#004080">
<text x="237.6" y="48.7">WC_N</text>
<text x="237.6" y="50.2">VCC</text>
<text x="237.6" y="51.8">SCL</text>
<text x="237.6" y="53.4">SDA</text>
<text x="246" y="50.2">VSS</text>
<text x="247.1" y="53.4">E0</text>
<text x="247.1" y="51.8">E1</text>
<text x="247.1" y="48.7">E2</text>
<text x="79.1" y="65.3" transform="rotate(-90 79.1 65.3)">NFC_SCL</text>
<text x="80.7" y="65.4" transform="rotate(-90 80.7 65.4)">NFC_SDA</text>
<text x="82.2" y="61.7" transform="rotate(-90 82.2 61.7)">GND</text>
<text x="83.8" y="64.4" transform="rotate(-90 83.8 64.4)">FM_ANT</text>
<text x="85.4" y="61.7" transform="rotate(-90 85.4 61.7)">GND</text>
<text x="90.3" y="61.7" transform="rotate(-90 90.3 61.7)">GND</text>
<text x="101.4" y="65.1" transform="rotate(-90 101.4 65.1)">NFC_TX2</text>
<text x="103" y="65.1" transform="rotate(-90 103 65.1)">NFC_TX1</text>
<text x="63.2" y="67.8">VDDIO</text>
<text x="63.2" y="69.4">BT_UART_CTS_N</text>
<text x="63.2" y="71">BT_UART_RTS_N</text>
<text x="87" y="66.5" transform="rotate(-90 87 66.5)">FM_AOUT2</text>
<text x="88.6" y="66.5" transform="rotate(-90 88.6 66.5)">FM_AOUT1</text>
<text x="91.9" y="66.9" transform="rotate(-90 91.9 66.9)">CLK32K_AP</text>
<text x="93.5" y="69.1" transform="rotate(-90 93.5 69.1)">NFC_SWPIO_0</text>
<text x="95.1" y="69.1" transform="rotate(-90 95.1 69.1)">NFC_SWPIO_1</text>
<text x="96.7" y="70.7" transform="rotate(-90 96.7 70.7)">NFC_VDDSWP_0</text>
<text x="99.8" y="67.6" transform="rotate(-90 99.8 67.6)">NFC_VDDSE</text>
<text x="104.6" y="67.6" transform="rotate(-90 104.6 67.6)">NFC_VDDEE</text>
<text x="110.9" y="71">WL_SDIO_DATA3</text>
<text x="110.9" y="69.4">WL_SDIO_DATA2</text>
<text x="119.5" y="67.8">GND</text>
<text x="63.2" y="72.6">BT_UART_TXD</text>
<text x="63.2" y="74.3">BT_UART_RXD</text>
<text x="63.2" y="75.9">BT_I2S_DI</text>
<text x="63.2" y="77.5">BT_I2S_WS</text>
<text x="98.2" y="72.2" transform="rotate(-90 98.2 72.2)">NFC_VDDSWPIN_0</text>
<text x="110.9" y="74.3">WL_SDIO_DATA0</text>
<text x="110.9" y="72.6">WL_SDIO_DATA1</text>
<text x="112.2" y="75.9">WL_SDIO_CMD</text>
<text x="112.6" y="77.5">WL_SDIO_CLK</text>
<text x="63.2" y="79.1">BT_I2S_CLK</text>
<text x="63.2" y="80.7">BT_I2S_DO</text>
<text x="63.2" y="82.2">BT_PCM_OUT</text>
<text x="63.2" y="83.8">BT_PCM_CLK</text>
<text x="109.9" y="80.7">WL_HSIC_STROBE</text>
<text x="111.8" y="82.2">WL_HSIC_DATA</text>
<text x="115.6" y="79.1">JTAG_SEL</text>
<text x="119.5" y="83.8">GND</text>
<text x="63.2" y="85.4">BT_PCM_SYNC</text>
<text x="63.2" y="87">BT_PCM_IN</text>
<text x="63.2" y="88.6">GND</text>
<text x="116.6" y="85.4">VIN_LDO</text>
<text x="117.2" y="87">SR_VLX</text>
<text x="118.9" y="88.6">VBAT</text>
<text x="19.2" y="90.3">1</text>
<text x="19.2" y="95.1">2</text>
<text x="63.2" y="90.3">RF_ANT</text>
<text x="63.2" y="91.9">GND</text>
<text x="63.2" y="95.1">GND</text>
<text x="118.9" y="90.3">VBAT</text>
<text x="119.5" y="91.9">GND</text>
<text x="119.5" y="95.1">GND</text>
<text x="63.2" y="96.7">GND</text>
<text x="63.2" y="98.2">GND</text>
<text x="63.2" y="99.8">GND</text>
<text x="79.1" y="100" transform="rotate(-90 79.1 100)">BT_DEV_WAKE</text>
<text x="80.7" y="100" transform="rotate(-90 80.7 100)">BT_HOST_WAKE</text>
<text x="82.2" y="100" transform="rotate(-90 82.2 100)">NFC_VSIM_REQ</text>
<text x="83.8" y="100" transform="rotate(-90 83.8 100)">NFC_REG_PU</text>
<text x="85.4" y="100" transform="rotate(-90 85.4 100)">WL_GPIO_6</text>
<text x="87" y="100" transform="rotate(-90 87 100)">NFC_RTS</text>
<text x="88.6" y="100" transform="rotate(-90 88.6 100)">NFC_CTS</text>
<text x="90.3" y="100" transform="rotate(-90 90.3 100)">NFC_SPI_INT</text>
<text x="91.9" y="100" transform="rotate(-90 91.9 100)">NFC_UTX</text>
<text x="93.5" y="100" transform="rotate(-90 93.5 100)">NFC_URX</text>
<text x="95.1" y="100" transform="rotate(-90 95.1 100)">NFC_WAKE</text>
<text x="96.7" y="100" transform="rotate(-90 96.7 100)">WL_DEV_WAKE</text>
<text x="98.2" y="100" transform="rotate(-90 98.2 100)">WL_HOST_WAKE</text>
<text x="99.8" y="100" transform="rotate(-90 99.8 100)">GND</text>
<text x="101.4" y="100" transform="rotate(-90 101.4 100)">GND</text>
<text x="103" y="100" transform="rotate(-90 103 100)">BT_REG_ON</text>
<text x="104.6" y="100" transform="rotate(-90 104.6 100)">WL_REG_ON</text>
<text x="119.5" y="96.7">GND</text>
<text x="119.5" y="98.2">GND</text>
<text x="119.5" y="99.8">GND</text>
</g>
<text font-size="1.4" fill="#00f" x="69.1" y="154.9">WLAN_PWR_EN</text>
<g font-size="1.1">
<text x="34" y="7.6">5</text>
<text x="86.3" y="7.6">4</text>
<text x="138.5" y="7.6">3</text>
<text x="190.8" y="7.6">2</text>
<text x="243" y="7.6">1</text>
<text x="6.8" y="31.9">D</text>
<text x="269.7" y="31.9">D</text>
<text x="6.8" y="77.9">C</text>
<text x="269.7" y="77.9">C</text>
<text x="6.8" y="123.9">B</text>
<text x="269.7" y="123.9">B</text>
<text x="6.8" y="169.8">A</text>
<text x="269.7" y="169.8">A</text>
<text x="34" y="193.1">5</text>
<text x="86.3" y="193.1">4</text>
<text x="138.5" y="193.1">3</text>
<text x="190.8" y="193.1">2</text>
<text x="243" y="193.1">1</text>
</g>
</svg>
